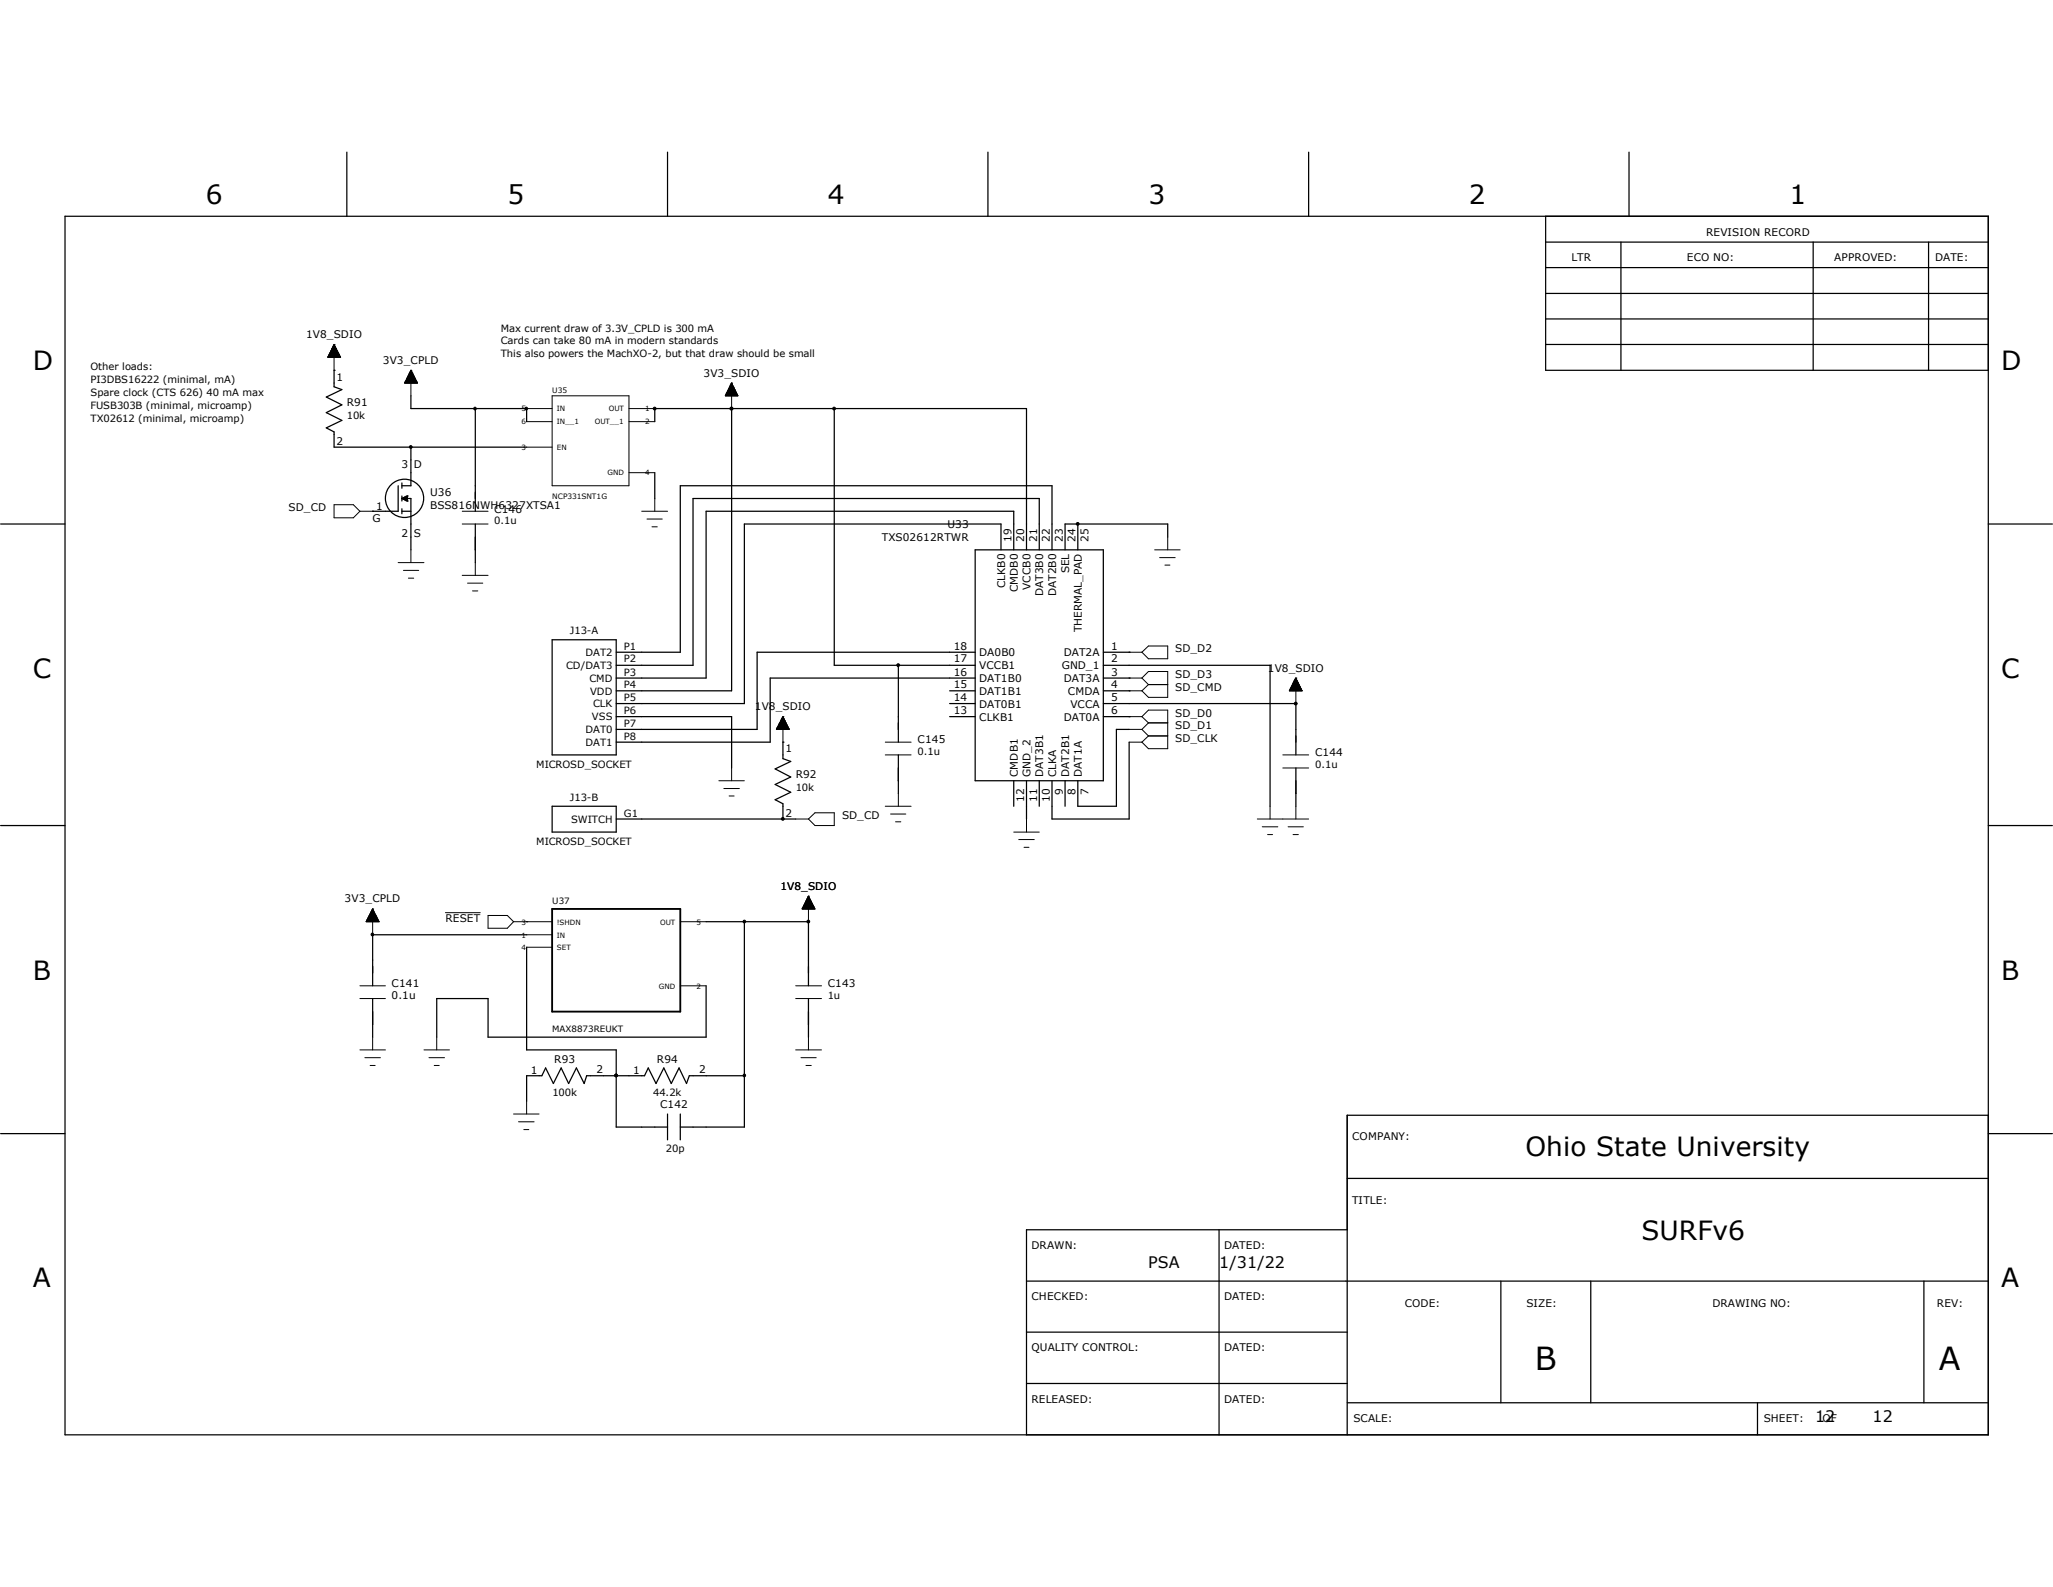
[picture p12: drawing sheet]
<svg xmlns="http://www.w3.org/2000/svg" width="279mm" height="216mm" viewBox="0 0 279 216" stroke-linecap="round" stroke-linejoin="round" font-family="sans-serif">
<g fill="none" stroke="#000" stroke-width=".17">
<path d="M8.8 29.4h261.8v165.8h-261.8zM47.2 20.7v8.7M90.8 20.7v8.7M134.5 20.7v8.7M178.1 20.7v8.7M210.4 32.9h60.2M210.4 36.4h60.2M210.4 29.4v21h60.2M210.4 39.9h60.2M220.6 32.9v17.5M221.7 20.7v8.7M246.8 32.9v17.5"/>
<path d="M262.5 32.9v17.5M45.5 50.4h.1M45.5 50.4v2.2l1 .4-2.1 1 2.1 1.1-2.1 1 2.1 1.1-2.1 1 1.1 .6v2h26.2M55.9 53.8v1.8h15.8M64.7 55.6h.1M64.7 55.6v14M71.7 55.6h.1M71.7 55.6v1.8M89.1 55.6h.1M89.1 55.6h50.6v19.2M89.1 55.6v1.8M99.6 55.6h.1"/>
<path d="M99.6 55.6v38.4h-15.7M113.5 55.6v34.9h19.2M210.4 43.4h60.2M210.4 46.9h60.2M.1 71.3h8.7M50.7 69.6h.1M54.2 66.1v3.5h-3.5M54.7 67.8h.1M54.7 67.8h1.2v7M54.7 69.6h1.2M54.7 65.7v.7M54.7 67.5v.7"/>
<path d="M54.7 69.2v.7M54.7 67.8l.7 .4M54.9 67.7v.2M55 67.6h.4M55.1 67.6v.4h.3M55.2 67.5v.6M55.4 68.2h.1M55.4 67.5h.1M55.4 67.5l-.7 .3M55.4 67.5v.7M55.9 60.8v5.3h-1.2M64.7 71.3v5.2"/>
<path d="M89.1 64.3v3.5M132.7 74.8h17.5v31.4h-17.5zM136.2 74.8v-3.5h-34.9v24.4h-17.4M138 74.8v-5.2h-41.9v22.6h-12.2M141.4 74.8v-7h-47.1v22.7h-10.4M143.2 74.8v-8.7h-50.6v22.6h-8.7M146.7 71.3h.1M146.7 71.3v3.5M158.9 73.1v-1.8h-14v3.5M270.6 71.3h8.7M75.1 87h8.8v15.7h-8.8zM83.9 97.5h15.7v7"/>
<path d="M122.3 90.5v10.5M129.2 94h3.5M129.2 95.7h3.5M129.2 97.5h3.5M132.7 88.7h-29.7v10.5h-19.1M132.7 92.2h-27.9v8.8h-20.9M150.2 88.7h3.5M150.2 90.5h22.6v19.2M150.2 92.2h3.5M150.2 94h3.5M150.2 95.7h26.2M150.2 97.5h3.5"/>
<path d="M153.7 88.7h.1M153.7 92.2h.1M153.7 94h.1M153.7 97.5h.1M153.7 99.2h-1.8v10.5h-5.2v-3.5M176.4 95.7h.1M176.4 95.7v7M.1 112.3h8.7M75.1 109.7h8.8v3.5h-8.8zM83.9 111.4h24.4M106.6 101h.1M106.6 111.4h.1"/>
<path d="M106.6 101v2.2l1 .4-2.1 1 2.1 1.1-2.1 1 2.1 1.1-2.1 1 1.1 .5v2.1M122.3 102.7v5.2M138 106.2v3.5M139.7 106.2v5.2M141.4 106.2v3.5M144.9 106.2v3.5M153.7 101v10.4h-10.5v-5.2M176.4 104.5v5.2M270.6 112.3h8.7M50.7 127.2h.1M50.7 127.2v6.9M50.7 135.8v5.3"/>
<path d="M50.7 127.2h21M71.7 125.4h.1M71.7 128.9v13.9h12.2v10.5h6.9M96.1 134.1v7h-29.7v-5.3h-7v5.3M96.1 125.4h13.9M101.3 125.4v27.9h-8.7M110 125.4h.1M110 125.4v8.7M110 135.8v5.3M.1 154.2h8.7M83.9 146.3h.1M90.8 151.6v3.5"/>
<path d="M92.6 151.6v3.5M101.3 146.3h-7.5l-.4 1.1-1-2.1-1 2.1-1.1-2.1-1 2.1-1.1-2.1-.5 1h-7.9l-.3 1.1-1.1-2.1-1 2.1-1-2.1-1.1 2.1-1-2.1-.6 1h-2v3.5M270.6 151.7h-87.3v43.5M270.6 154.2h8.7M139.7 174.3h130.9M165.9 167.3v27.9M183.3 160.3h87.3M183.3 167.3h-43.6v27.9M204.3 174.3v16.5M216.5 174.3v16.5M261.8 174.3v16.5M139.7 181.2h43.6"/>
<path d="M139.7 188.2h43.6M183.3 190.8h87.3M239.2 190.8v4.4"/>
<circle cx="55.1" cy="67.8" r="2.6"/>
</g>
<g fill="none" stroke="#000" stroke-width=".14">
<path d="M44.6 48.6h1.7M44.6 48.5v.1M44.7 48.5h1.6M44.7 48.4h1.5v.2M44.7 48.4v.2M44.7 48.3h1.5M44.8 48.3h1.4v.3M44.8 48.1h1.3v.5M44.8 48.1v.5M44.9 48h1.2M44.9 48.6v-.6h1.1v.6M45 47.9h1"/>
<path d="M45 48.6v-.8h.9v.8M45 47.8h.9M45 47.7h.9v.9M45 47.7v.9M45.1 47.7h.7M45.1 47.6h.7v1M45.1 47.5v1.1M45.2 47.5h.6M45.2 47.4h.6v1.2M45.2 47.4v1.2M45.3 47.4h.4M45.3 47.3h.4v1.3"/>
<path d="M45.3 47.2v1.4M45.3 47.2h.3M45.3 47.2h.3v1.4M45.3 47.1v1.5M45.4 47.1h.2M45.4 47h.2v1.6M45.4 46.9v1.7M45.4 46.9h.1M45.5 46.9h.1M45.5 46.9v3.5M45.5 46.9l-.9 1.7M45.5 46.9l.9 1.7h-1.8"/>
<path d="M46.1 48.2h-1.3v.4M55.1 52h1.7v.1M55.1 52v.1M55.2 52h1.5M55.2 51.9h1.5v.2M55.2 51.9v.2M55.2 51.9h1.5M55.2 51.8h1.4v.3M55.2 51.7v.4M55.3 51.7h1.3M55.3 52.1v-.5h1.3v.5M55.3 51.6h1.3"/>
<path d="M55.4 51.5h1.1v.6M55.4 51.4v.7M55.4 51.4h1.1M55.5 51.4h.9v.7M55.5 51.3v.8M55.5 51.3h.9M55.5 51.2h.8v.9M55.6 51.1h.7v1M55.6 51v1.1M55.6 51h.7M55.7 50.9h.5v1.2M55.7 50.8v1.3"/>
<path d="M55.7 50.8h.5M55.7 50.8h.5v1.3M55.7 50.7v1.4M55.8 50.7h.3M55.8 50.6h.3v1.5M55.8 50.6v1.5M55.8 50.6h.2M55.9 50.5h.1v1.6M55.9 50.5v1.6M55.9 50.4h.1M55.9 50.4v3.4M55.9 50.4l-.8 1.7"/>
<path d="M55.9 50.4l.9 1.7h-1.7M55.9 50.5h.1M56.3 51.1h-.8v1M71.7 55.6h3.4M71.7 57.4h3.4M75.1 53.8h10.5v12.3h-10.5zM85.6 55.6h3.5M85.6 57.4h3.5M98.7 53.8h1.7M98.7 53.8h.1M98.8 53.7h1.6M98.8 53.8v-.2h1.5v.2"/>
<path d="M98.8 53.6h1.5M98.8 53.5h1.4v.3M98.8 53.5v.3M98.9 53.4h1.3M98.9 53.4h1.3v.4M98.9 53.3v.5M99 53.3h1.2M99 53.3h1.1v.5M99.1 53.1h.9v.7M99.1 53h.9M99.1 53v.8M99.1 53h.9v.8"/>
<path d="M99.1 52.9v.9M99.2 52.9h.7M99.2 52.8h.7v1M99.2 52.7v1.1M99.3 52.7h.6M99.3 52.7h.6v1.1M99.3 52.6v1.2M99.3 52.6h.5M99.4 52.5h.4v1.3M99.4 52.5v1.3M99.4 52.5h.3M99.4 52.4h.3v1.4"/>
<path d="M99.4 52.3v1.5M99.5 52.3h.2M99.5 52.2h.2v1.6M99.5 52.2v1.6M99.5 52.2h.1M99.6 52.1h.1M99.6 52.1v3.5M99.6 52.1l-.9 1.7M99.6 52.1l.8 1.7M100.1 53.2h-1.1v.6M45.5 68.7h2.6l.9 .9-.9 .8h-2.6zM49 69.6h1.7"/>
<path d="M54.2 76.5h3.5M54.9 77.6h2.1M55.6 78.7h.7M55.9 74.8v1.7M62.9 69.6h3.5M62.9 71.3h3.5M62.9 78.3h3.5M63.6 79.3h2.1M64.7 76.5v1.8M71.7 60.8h3.4M85.6 64.3h3.5M87.3 69.6h3.5"/>
<path d="M88.1 70.6h2M88.7 71.7h.8M89.1 67.8v1.8M157.1 74.8h3.5M157.8 75.9h2.1M158.5 76.9h.7M158.9 73.1v1.7M64.3 80.4h.7M105.7 99.1h1.7v.1M105.7 99.1v.1M105.7 99.1h1.7M105.7 99h1.6v.2"/>
<path d="M105.7 99v.2M105.8 98.9h1.5M105.8 98.9h1.4v.3M105.8 98.8v.4M105.9 98.8h1.3M105.9 99.2v-.5h1.2v.5M106 98.7h1.1M106 98.6h1.1v.6M106 98.5h1.1M106 98.6v.6M106 98.5h1v.7M106 98.4v.8"/>
<path d="M106.1 98.4h.9M106.1 98.3h.9v.9M106.1 98.3v.9M106.2 98.3h.7M106.2 98.2h.7v1M106.3 98h.5v1.2M106.3 98v1.2M106.3 98h.5M106.3 97.9h.5v1.3M106.3 97.8v1.4M106.4 97.8h.3M106.4 97.7h.3v1.5"/>
<path d="M106.4 97.7v1.5M106.5 97.7h.1M106.5 97.6h.1v1.6M106.5 97.6v1.6M106.5 97.6h.1M106.6 97.5h.1M106.6 97.5v3.5M106.6 97.5l-.9 1.7h1.7M106.6 97.5l.8 1.7M106.8 98.1h-.6v1.1M153.7 99.2h1.7M153.7 88.7h1.7"/>
<path d="M153.7 92.2h1.7M153.7 94h1.7M153.7 97.5h1.7M155.4 88.7l.9-.8h2.6v1.7h-2.6zM155.4 92.2l.9-.8h2.6v3.5h-2.6l-.9-.9M155.4 97.5l.9-.9h2.6v5.3h-2.6l-.9-.9M155.4 92.2l.9 .9M155.4 97.5l.9 .8M155.4 99.2l.9 .9M156.3 98.3h2.6M156.3 93.1h2.6M156.3 93.1l-.9 .9"/>
<path d="M156.3 98.3l-.9 .9M175.5 93.9l1.7 .1M175.5 93.9v.1M175.6 93.9h1.5M175.6 94v-.2h1.5v.2M175.6 93.7h1.5M175.6 93.6h1.4v.4M175.6 93.6v.4M175.7 93.6h1.3M175.7 93.5h1.3v.5M175.7 93.4h1.3M175.7 93.5v.5"/>
<path d="M175.8 93.4h1.1v.6M175.9 93.2h.9v.8M175.9 93.2v.8M175.9 93.1h.9M175.9 93.1h.8v.9M175.9 93v1M176 93h.7M176 92.9h.7v1.1M176 92.9v1.1M176 92.9h.7M176.1 92.8h.5v1.2M176.1 92.8v1.2"/>
<path d="M176.1 92.8h.5M176.1 92.7h.5v1.3M176.1 92.6v1.4M176.2 92.6h.3M176.2 92.5h.3v1.5M176.2 92.5v1.5M176.2 92.5h.2M176.3 92.4h.1v1.6M176.3 92.3v1.7M176.3 92.3h.1M176.4 92.2h.1M176.4 92.2l-.9 1.8h1.7"/>
<path d="M176.4 92.2v3.5M176.4 92.2l.8 1.8M176.9 93.3h-1.1v.7M97.8 106.2h3.5M98.5 107.3h2.1M99.2 108.3h.7M99.6 104.5v1.7M108.3 111.4h1.7M110 111.4l.9-.8h2.6v1.7h-2.6zM120.5 102.7h3.5M120.5 101h3.5M120.5 109.7h3.5"/>
<path d="M121.2 110.7h2.1M121.9 111.8h.7M122.3 107.9v1.8M138 113.2h3.4M138.6 114.2h2.2M139.4 115.3h.6M139.7 111.4v1.8M153.7 101h1.7M156.3 100.1h2.6M156.3 100.1l-.9 .9M171.1 111.4h7M171.8 112.5h2.1"/>
<path d="M172.5 113.5h.7M172.8 109.7v1.7M174.6 102.7h3.5M174.6 104.5h3.5M175.3 112.5h2.1M176 113.5h.7M176.4 109.7v1.7M49 134.1h3.5M49 135.8h3.5M49.9 125.4v-.1h1.6v.1M49.9 125.3h1.6M50 125.2h1.5v.2"/>
<path d="M50 125.1h1.4v.3M50 125v.4M50 125h1.4M50.1 124.9h1.3v.5M50.1 124.9v.5M50.1 124.8h1.2M50.1 125.4v-.6h1.2v.6M50.2 124.7h1M50.2 124.6h1v.8M50.2 124.6v.8M50.2 124.5h.9M50.3 124.5h.8v.9"/>
<path d="M50.3 124.4v1M50.3 124.4h.8M50.4 124.4h.7v1M50.4 124.2h.6v1.2M50.4 124.2v1.2M50.5 124.2h.5M50.5 124.1h.4v1.3M50.6 123.9h.2v1.5M50.6 123.8h.2v1.6M50.6 123.7v1.7M50.7 123.7h.1M50.7 123.7l.9 1.7h-1.8z"/>
<path d="M50.7 123.7v3.5M50.8 123.9h-.2v1.5M50.9 124h-.4v1.4M51 124.3h-.6v1.1M51.4 125.1h-1.4v.3M60.6 124.2h4.8M66.4 124.5h2.6l.9 .9-.9 .9h-2.6zM69.9 125.4h5.2M71.7 127.2h3.4M71.7 128.9h3.4M92.6 134.1h3.5M92.6 125.4h3.5"/>
<path d="M108.3 134.1h3.5M108.3 135.8h3.5M109.2 123.6l1.7 .1M109.2 123.5v.2M109.3 123.5h1.5M109.3 123.4h1.5v.3M109.3 123.4v.3M109.3 123.4h1.5M109.3 123.3h1.4v.4M109.3 123.3v.4M109.4 123.2h1.3M109.4 123.7v-.6h1.3v.6"/>
<path d="M109.4 123.1h1.2M109.5 123h1.1v.7M109.5 123v.7M109.5 123h1.1M109.6 122.9h.9v.8M109.6 122.8h.9M109.6 122.9v.8M109.6 122.8h.8v.9M109.7 122.6h.7v1.1M109.7 122.5v1.2M109.7 122.5h.6M109.8 122.5h.5v1.2"/>
<path d="M109.8 122.3h.4v1.4M109.8 122.3v1.4M109.9 122.3h.3M109.9 122.2h.3v1.5M109.9 122.1v1.6M109.9 122.1h.3M109.9 122h.2v1.7M109.9 122v1.7M110 121.9h.1M110 121.9v3.5M110 121.9l-.8 1.8M110 121.9l.9 1.8h-1.7"/>
<path d="M110 122h.1M110.3 122.4h-.5v1.3M110.4 122.7h-.8v1M49 142.8h3.5M49.7 143.9h2.1M50.4 144.9h.7M50.7 141.1v1.7M57.7 142.8h3.5M58.4 143.9h2.1M59.1 144.9h.7M59.4 141.1v1.7M69.9 151.6h3.5"/>
<path d="M70.6 152.6h2.1M71.3 153.7h.7M71.7 149.8v1.8M108.3 142.8h3.5M109 143.9h2.1M109.7 144.9h.7M110 141.1v1.7"/>
</g>
<path d="M75.1 123.7h17.5v13.9h-17.5z" fill="none" stroke="#000" stroke-width=".25"/>
<g fill="#000" stroke="#000" stroke-width=".14">
<circle cx="64.6" cy="55.6" r=".18"/>
<circle cx="71.6" cy="55.6" r=".18"/>
<circle cx="89.1" cy="55.6" r=".19"/>
<circle cx="99.5" cy="55.6" r=".19"/>
<circle cx="113.5" cy="55.6" r=".19"/>
<circle cx="55.9" cy="60.8" r=".19"/>
<circle cx="146.7" cy="71.3" r=".19"/>
<circle cx="122.2" cy="90.5" r=".19"/>
<circle cx="176.3" cy="95.7" r=".19"/>
<circle cx="106.5" cy="111.4" r=".19"/>
<circle cx="50.7" cy="127.1" r=".18"/>
<circle cx="101.3" cy="125.4" r=".18"/>
<circle cx="110" cy="125.4" r=".19"/>
<circle cx="83.8" cy="146.3" r=".19"/>
<circle cx="101.3" cy="146.3" r=".18"/>
</g>
<g font-size="4.3">
<text x="208.9" y="186.4">B</text>
<text x="263.9" y="186.4">A</text>
</g>
<g font-size="3.6">
<text x="28" y="27.7">6</text>
<text x="69" y="27.7">5</text>
<text x="112.6" y="27.7">4</text>
<text x="156.3" y="27.7">3</text>
<text x="199.9" y="27.7">2</text>
<text x="243.5" y="27.7">1</text>
<text x="4.5" y="50.4">D</text>
<text x="272.3" y="50.4">D</text>
<text x="4.5" y="92.2">C</text>
<text x="272.3" y="92.2">C</text>
<text x="4.5" y="133.3">B</text>
<text x="272.3" y="133.3">B</text>
<text x="207.6" y="157.3">Ohio State University</text>
<text x="223.4" y="168.7">SURFv6</text>
<text x="4.5" y="175.1">A</text>
<text x="272.3" y="175.1">A</text>
</g>
<g font-size="2.2">
<text x="156.3" y="172.5">PSA</text>
<text x="165.9" y="172.5">1/31/22</text>
<text x="247" y="193.4">12</text>
<text x="254.9" y="193.4">12</text>
</g>
<g font-size="1.4">
<text x="213.9" y="35.5">LTR</text>
<text x="229.6" y="35.5">ECO NO:</text>
<text x="232.2" y="32">REVISION RECORD</text>
<text x="249.6" y="35.5">APPROVED:</text>
<text x="263.4" y="35.5">DATE:</text>
<text x="41.7" y="46">1V8_SDIO</text>
<text x="68.2" y="45.1">Max current draw of 3.3V_CPLD is 300 mA</text>
<text x="68.2" y="46.9">Cards can take 80 mA in modern standards</text>
<text x="12.3" y="50.4">Other loads:</text>
<text x="12.3" y="52.1">PI3DBS16222 (minimal, mA)</text>
<text x="12.3" y="53.8">Spare clock (CTS 626) 40 mA max</text>
<text x="45.8" y="51.8">1</text>
<text x="52.1" y="49.5">3V3_CPLD</text>
<text x="68.2" y="48.6">This also powers the MachXO-2, but that draw should be small</text>
<text x="95.8" y="51.2">3V3_SDIO</text>
<text x="12.3" y="55.6">FUSB303B (minimal, microamp)</text>
<text x="12.3" y="57.4">TX02612 (minimal, microamp)</text>
<text x="47.2" y="55.2">R91</text>
<text x="47.2" y="57">10k</text>
<text x="45.8" y="60.5">2</text>
<text x="54.7" y="63.7">3 D</text>
<text x="39.3" y="69.6">SD_CD</text>
<text x="50.7" y="71">G</text>
<text x="51.2" y="69.4">1</text>
<text x="58.5" y="67.5">U36</text>
<text x="58.5" y="69.2">BSS816NWH6327XTSA1</text>
<text x="67.3" y="69.7">C146</text>
<text x="67.3" y="71.3">0.1u</text>
<text x="128.9" y="71.8">U33</text>
<text x="54.7" y="73.1">2 S</text>
<text x="120" y="73.6">TXS02612RTWR</text>
<text x="137.7" y="73.7" transform="rotate(-90 137.7 73.7)">19</text>
<text x="139.4" y="73.7" transform="rotate(-90 139.4 73.7)">20</text>
<text x="141.1" y="73.7" transform="rotate(-90 141.1 73.7)">21</text>
<text x="142.9" y="73.7" transform="rotate(-90 142.9 73.7)">22</text>
<text x="144.6" y="73.7" transform="rotate(-90 144.6 73.7)">23</text>
<text x="145.5" y="78" transform="rotate(-90 145.5 78)">SEL</text>
<text x="146.4" y="73.7" transform="rotate(-90 146.4 73.7)">24</text>
<text x="148.1" y="73.7" transform="rotate(-90 148.1 73.7)">25</text>
<text x="136.8" y="80" transform="rotate(-90 136.8 80)">CLKB0</text>
<text x="138.5" y="80.6" transform="rotate(-90 138.5 80.6)">CMDB0</text>
<text x="140.2" y="80.2" transform="rotate(-90 140.2 80.2)">VCCB0</text>
<text x="142" y="81.1" transform="rotate(-90 142 81.1)">DAT3B0</text>
<text x="143.7" y="81.1" transform="rotate(-90 143.7 81.1)">DAT2B0</text>
<text x="77.6" y="86.3">J13-A</text>
<text x="79.7" y="89.2">DAT2</text>
<text x="84.9" y="88.4">P1</text>
<text x="129.8" y="88.4">18</text>
<text x="133.3" y="89.3">DA0B0</text>
<text x="144.8" y="89.3">DAT2A</text>
<text x="147.2" y="86" transform="rotate(-90 147.2 86)">THERMAL_PAD</text>
<text x="151.2" y="88.4">1</text>
<text x="159.9" y="88.7">SD_D2</text>
<text x="77" y="91">CD/DAT3</text>
<text x="80.2" y="92.8">CMD</text>
<text x="80.3" y="94.5">VDD</text>
<text x="84.9" y="90.1">P2</text>
<text x="84.9" y="91.9">P3</text>
<text x="84.9" y="93.6">P4</text>
<text x="84.9" y="95.4">P5</text>
<text x="129.8" y="90.1">17</text>
<text x="129.8" y="91.9">16</text>
<text x="129.8" y="93.6">15</text>
<text x="129.8" y="95.4">14</text>
<text x="133.3" y="91.1">VCCB1</text>
<text x="133.3" y="92.8">DAT1B0</text>
<text x="133.3" y="94.5">DAT1B1</text>
<text x="144.5" y="91.1">GND_1</text>
<text x="144.8" y="92.8">DAT3A</text>
<text x="145.3" y="94.5">CMDA</text>
<text x="151.2" y="90.1">2</text>
<text x="151.2" y="91.9">3</text>
<text x="151.2" y="93.6">4</text>
<text x="151.2" y="95.4">5</text>
<text x="159.9" y="92.2">SD_D3</text>
<text x="159.9" y="94">SD_CMD</text>
<text x="172.6" y="91.4">1V8_SDIO</text>
<text x="79.7" y="99.7">DAT0</text>
<text x="79.7" y="101.5">DAT1</text>
<text x="80.6" y="98">VSS</text>
<text x="80.7" y="96.2">CLK</text>
<text x="84.9" y="97.1">P6</text>
<text x="84.9" y="98.9">P7</text>
<text x="84.9" y="100.6">P8</text>
<text x="102.7" y="96.6">1V8_SDIO</text>
<text x="124.9" y="101.1">C145</text>
<text x="129.8" y="97.1">13</text>
<text x="133.3" y="96.3">DAT0B1</text>
<text x="133.3" y="98">CLKB1</text>
<text x="144.8" y="98">DAT0A</text>
<text x="145.7" y="96.3">VCCA</text>
<text x="151.2" y="97.1">6</text>
<text x="159.9" y="97.5">SD_D0</text>
<text x="159.9" y="99.2">SD_D1</text>
<text x="159.9" y="101">SD_CLK</text>
<text x="73" y="104.4">MICROSD_SOCKET</text>
<text x="106.9" y="102.4">1</text>
<text x="108.3" y="105.9">R92</text>
<text x="108.3" y="107.6">10k</text>
<text x="124.9" y="102.7">0.1u</text>
<text x="138.5" y="105.7" transform="rotate(-90 138.5 105.7)">CMDB1</text>
<text x="140.2" y="105.7" transform="rotate(-90 140.2 105.7)">GND_2</text>
<text x="142" y="105.7" transform="rotate(-90 142 105.7)">DAT3B1</text>
<text x="143.7" y="105.7" transform="rotate(-90 143.7 105.7)">CLKA</text>
<text x="145.5" y="105.7" transform="rotate(-90 145.5 105.7)">DAT2B1</text>
<text x="147.2" y="105.7" transform="rotate(-90 147.2 105.7)">DAT1A</text>
<text x="179" y="102.9">C144</text>
<text x="179" y="104.4">0.1u</text>
<text x="77.6" y="109">J13-B</text>
<text x="77.7" y="111.9">SWITCH</text>
<text x="84.9" y="111.1">G1</text>
<text x="106.9" y="111.1">2</text>
<text x="114.6" y="111.4">SD_CD</text>
<text x="139.4" y="109.1" transform="rotate(-90 139.4 109.1)">12</text>
<text x="141.1" y="109.1" transform="rotate(-90 141.1 109.1)">11</text>
<text x="142.9" y="109.1" transform="rotate(-90 142.9 109.1)">10</text>
<text x="144.6" y="108.2" transform="rotate(-90 144.6 108.2)">9</text>
<text x="146.4" y="108.2" transform="rotate(-90 146.4 108.2)">8</text>
<text x="148.1" y="108.2" transform="rotate(-90 148.1 108.2)">7</text>
<text x="73" y="114.9">MICROSD_SOCKET</text>
<text x="46.9" y="122.8">3V3_CPLD</text>
<text x="60.6" y="125.4">RESET</text>
<text x="106.2" y="121">1V8_SDIO</text>
<text x="53.3" y="134.3">C141</text>
<text x="53.3" y="135.9">0.1u</text>
<text x="112.6" y="134.3">C143</text>
<text x="112.6" y="135.8">1u</text>
<text x="72.2" y="146">1</text>
<text x="75.2" y="149.1">100k</text>
<text x="75.4" y="144.6">R93</text>
<text x="81.2" y="146">2</text>
<text x="86.2" y="146">1</text>
<text x="88.9" y="149.1">44.2k</text>
<text x="89.4" y="144.6">R94</text>
<text x="95.2" y="146">2</text>
<text x="89.8" y="150.7">C142</text>
<text x="184" y="155.1">COMPANY:</text>
<text x="90.6" y="156.8">20p</text>
<text x="184" y="163.8">TITLE:</text>
<text x="140.4" y="169.9">DRAWN:</text>
<text x="166.6" y="169.9">DATED:</text>
<text x="140.4" y="176.9">CHECKED:</text>
<text x="166.6" y="176.9">DATED:</text>
<text x="191.2" y="177.8">CODE:</text>
<text x="207.7" y="177.8">SIZE:</text>
<text x="233" y="177.8">DRAWING NO:</text>
<text x="263.6" y="177.8">REV:</text>
<text x="140.4" y="183.9">QUALITY CONTROL:</text>
<text x="166.6" y="183.9">DATED:</text>
<text x="140.4" y="190.8">RELEASED:</text>
<text x="166.6" y="190.8">DATED:</text>
<text x="184.2" y="193.5">SCALE:</text>
<text x="240" y="193.5">SHEET:</text>
<text x="248" y="193.5">OF</text>
</g>
<g font-size="1.2">
<text x="75.1" y="123">U37</text>
<text x="75.1" y="140.3">MAX8873REUKT</text>
</g>
<g font-size="1">
<text x="75.1" y="53.5">U35</text>
<text x="71" y="56">5</text>
<text x="71" y="57.7">6</text>
<text x="75.8" y="56">IN</text>
<text x="75.8" y="57.7">IN__1</text>
<text x="80.9" y="57.7">OUT__1</text>
<text x="82.8" y="56">OUT</text>
<text x="87.8" y="56">1</text>
<text x="87.8" y="57.7">2</text>
<text x="71" y="61.2">3</text>
<text x="75.8" y="61.2">EN</text>
<text x="82.7" y="64.7">GND</text>
<text x="87.8" y="64.7">4</text>
<text x="75.1" y="67.8">NCP331SNT1G</text>
<text x="71" y="125.8">3</text>
<text x="75.8" y="125.8">!SHDN</text>
<text x="89.8" y="125.8">OUT</text>
<text x="94.8" y="125.8">5</text>
<text x="71" y="127.6">1</text>
<text x="71" y="129.2">4</text>
<text x="75.8" y="127.6">IN</text>
<text x="75.8" y="129.2">SET</text>
<text x="89.7" y="134.5">GND</text>
<text x="94.8" y="134.5">2</text>
</g>
</svg>
